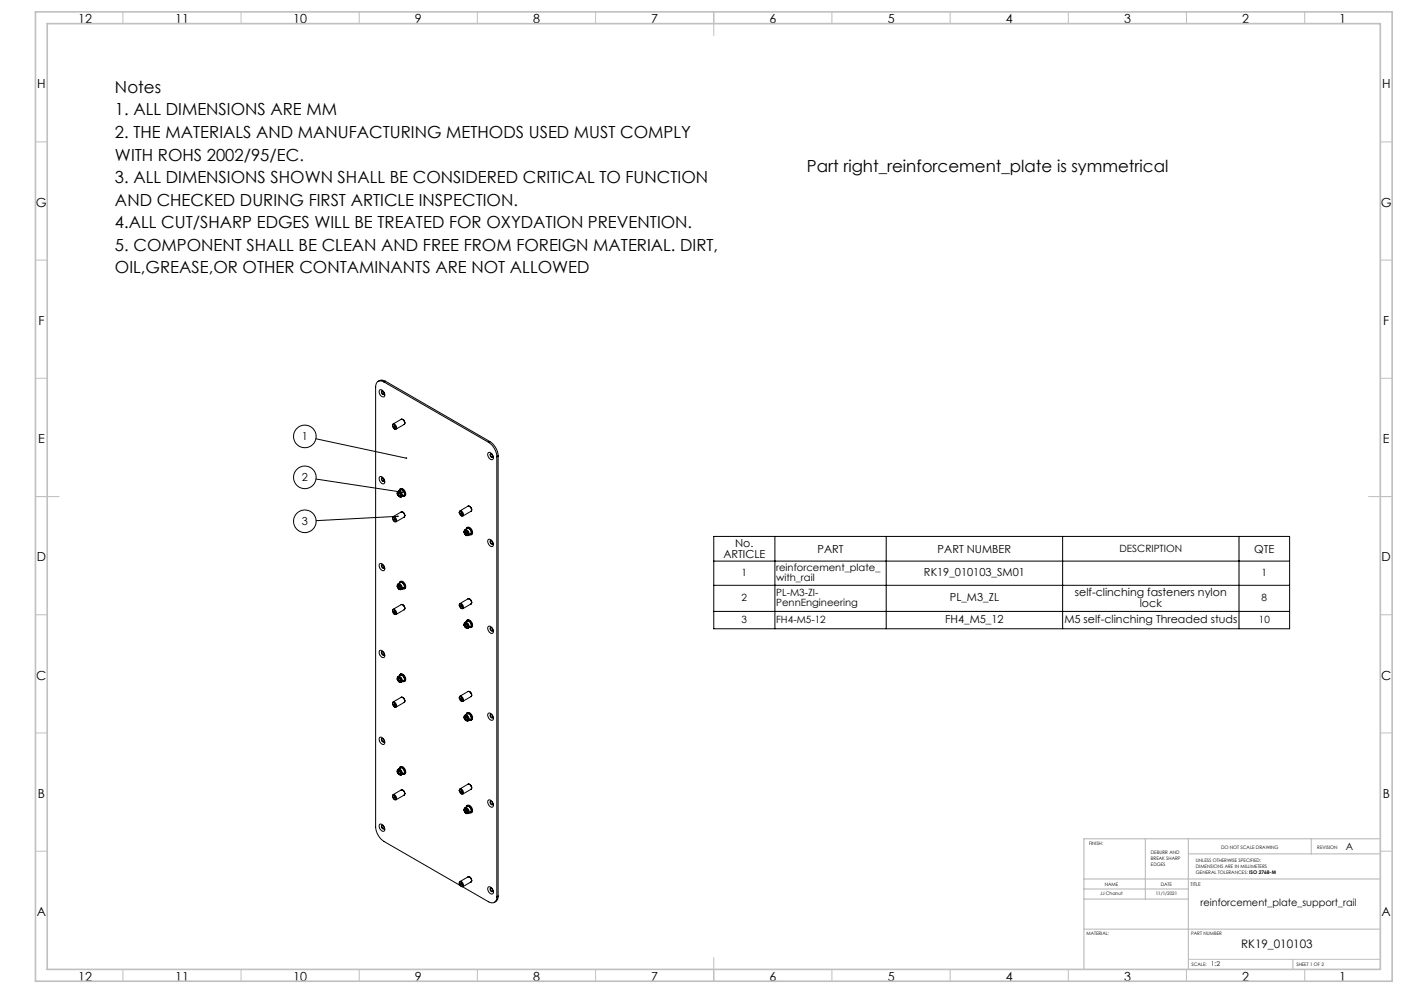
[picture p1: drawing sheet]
<svg xmlns="http://www.w3.org/2000/svg" width="594mm" height="420mm" viewBox="0 0 594 420" stroke-linecap="round" stroke-linejoin="round" font-family="sans-serif">
<g fill="none" stroke="#000" stroke-width=".42">
<path d="M160.8 164.8a1.87 1.87 0 0 1 1.7 1.1 1.87 1.87 0 0 1-.3 2 2.05 2.05 0 0 1-1.4-3.1zM161.5 165.4a.87 .87 0 0 1 .9 .5 .87 .87 0 0 1-.2 1l-.7-.5zM161.6 165.4a1.08 1.08 0 0 0 .9 1.4M162.5 161.6a2.16 2.16 0 0 0-2.5-.3 2.16 2.16 0 0 0-1.1 2.3v186.2a8 8 0 0 0 3.6 6.1l32.1 18.6M162.5 161.6l44.2 25.5M163.1 161.2a2.62 2.62 0 0 0-3.1 .1M163.1 161.2l-.6 .4M163.1 161.2l44.1 25.5M166.1 179.8a.94 .94 0 0 1 1.2 .4 .94 .94 0 0 1-.3 1.3l-.7-.7zM169.7 177.4a1.43 1.43 0 0 1 1.3 2.1M169.7 177.4l-3.4 1.9M169.8 177.3a1.42 1.42 0 0 1 1.2 2.2"/>
<path d="M169.8 177.3h.1M170.4 177.5l.6 .6 .2 .8M171 179.5l-3.5 2M171 179.5h.1M133.6 185.6l38.3 8.2M166.1 180.1v-.6a1.17 1.17 0 0 1 1.4 .6 1.17 1.17 0 0 1-.2 1.5l-.5-.3M206.5 191.6a1.8 1.8 0 0 1 1.9 .5 1.8 1.8 0 0 1 .3 1.9l-.2 .3a1.91 1.91 0 0 1-2-2.7zM206.7 187.1a7.8 7.8 0 0 1 3.5 6.1M207.2 186.7a7.8 7.8 0 0 1 3.5 6.2M207.2 186.7l-.5 .4M207.5 192a.86 .86 0 0 1 .8 .5 .86 .86 0 0 1-.2 .9l-.6-.5zM207.6 191.9a1.06 1.06 0 0 0 .8 1.4"/>
<path d="M210.2 193.2v186.2M210.7 192.9l-.5 .3M210.7 192.9v186.1M133.7 202.6l36.6 5.6M160.5 201.8a1.8 1.8 0 0 1 1.9 .5 1.8 1.8 0 0 1 .3 1.9l-.1 .3a1.98 1.98 0 0 1-2.1-2.7zM161.5 202.2a.87 .87 0 0 1 .9 .5 .87 .87 0 0 1-.2 1l-.7-.6zM161.6 202.1a1.06 1.06 0 0 0 .9 1.4M166.1 219.3v-.6a1.17 1.17 0 0 1 1.4 .6 1.17 1.17 0 0 1-.2 1.5l-.5-.3M166.1 219a.94 .94 0 0 1 1.2 .4 .94 .94 0 0 1-.3 1.2l-.7-.6zM168.1 208.2a1.19 1.19 0 0 1 1.4 .5 1.19 1.19 0 0 1-.3 1.5l-.9-.8zM168.1 208.9h.1M168.1 208.9l.1 .1"/>
<path d="M168.2 208.1a1.29 1.29 0 0 1 1.5 0 1.29 1.29 0 0 1 .5 1.4l-.3 .6M168.2 208.8h.1M168.2 208.8l-.1 .1M168.2 209l.4 .7M168.2 209h.1M168.3 208.2l-.1 .6M168.3 208.1l-.1 .7M168.3 208.1h.1M168.3 208.2h.1M168.3 208.1h.2M168.3 218.4l-34.6 1.8M168.5 208.1l.5 .2"/>
<path d="M168.5 208.1v.1M168.5 207.7l.9-.5a1.61 1.61 0 0 1 1.4 2.4l-.9 .5M168.6 209.7l.7 .3M168.6 209.7h.1M168.9 207.5a.71 .71 0 0 1 1.1-.6 1.95 1.95 0 0 1 .9 3.1l-.6-.2M169 208.3h.1M169.1 208.3h.1M169.1 208.3l.1 .2M169.2 208.5l.4 .7M169.2 208.5h.1M169.3 206.9a1.82 1.82 0 0 1 2 .8 1.82 1.82 0 0 1-.3 2.2M169.3 207.2a1.46 1.46 0 0 1 1.6 .7 1.46 1.46 0 0 1-.2 1.7"/>
<path d="M169.3 210l.2 .1M169.3 210h.1M169.5 210.1h.1M169.5 210h-.2M169.5 210h.1M169.6 209.2h.1M169.6 209.2l.1 .1M169.7 209.4l-.2 .6M169.7 209.4h.1M169.7 209.3v.1M169.7 209.3h.1M169.7 216.6a1.43 1.43 0 0 1 1.3 2.1"/>
<path d="M169.7 216.6l-3.4 1.9M169.8 216.5a1.42 1.42 0 0 1 1.2 2.2M169.8 216.5h.1M169.9 210.1l-.5 .1M170.4 216.7l.6 .6 .2 .8M171 218.7l-3.5 2M171 218.7h.1M194.3 216.9l.2-.8a1.29 1.29 0 0 1 1.3 .7 1.29 1.29 0 0 1-.2 1.5l-.5-.2M194.5 216.4a1.05 1.05 0 0 1 1.1 .6 1.05 1.05 0 0 1-.2 1.2l-.8-.6zM198 214.1a1.44 1.44 0 0 1 1.2 2.2l-3.4 1.9M198 214.1l-3.4 2M198 214.1a1.4 1.4 0 0 1 1.3 2.1h.1"/>
<path d="M198.1 214v.1M198.7 214.2l.5 .5 .3 .9M160.5 238.6a1.8 1.8 0 0 1 1.9 .5 1.8 1.8 0 0 1 .3 1.9 1.52 1.52 0 0 1-1.7 0 1.52 1.52 0 0 1-.6-1.6zM161.5 238.9a.85 .85 0 0 1 .9 .5 .85 .85 0 0 1-.2 1l-.7-.5zM161.6 238.9a1.06 1.06 0 0 0 .9 1.4M196.4 224.5a1.19 1.19 0 0 1 1.4 .5 1.19 1.19 0 0 1-.3 1.6l-1-.8zM196.4 225.2l.1 .1M196.4 225.2h.1M196.4 224.4l.3-.3a1.49 1.49 0 0 1 1.5 .7 1.49 1.49 0 0 1 0 1.6M196.4 225.1h.1M196.4 225.1v.1M196.5 225.3l.4 .7"/>
<path d="M196.5 225.3h.1M196.6 224.5l-.2 .6M196.6 224.4h.1M196.6 224.5h.1M196.6 224.4v.1M196.6 224.4l.1 .1M196.7 224.5l.6 .1M196.7 224.5h.1M196.8 225a.46 .46 0 0 1 .6 .3 .46 .46 0 0 1-.2 .6zM196.8 224l.9-.5a1.56 1.56 0 0 1 1.4 2.4l-.9 .5M196.9 226h.1M196.9 226l.1 .2"/>
<path d="M197 226.2l.6 .2M197 226.2h.1M197.1 226.2l.5 .2M197.1 226.2h.1M197.3 224.6h.1M197.4 224.6h.1M197.4 224.6l.1 .2M197.5 224.8l.4 .7M197.5 224.8h.1M197.6 223.2a1.82 1.82 0 0 1 2 .8 1.82 1.82 0 0 1-.3 2.2M197.6 223.1l-.4 .7M197.6 223.1a2.11 2.11 0 0 1 1.8 3l-.8 .1"/>
<path d="M197.6 223.6a1.46 1.46 0 0 1 1.6 .7 1.46 1.46 0 0 1-.2 1.7M197.6 226.4h.1M197.6 226.4h.2M197.8 226.4h.1M197.8 226.3v.1M197.8 226.3h.1M197.9 225.5h.1M197.9 225.5l.1 .2M197.9 225.7h.1M197.9 225.7l-.1 .6M198 225.7h.1M198 225.7h-.1"/>
<path d="M198.2 226.4l-.5 .2M206.5 228.3a1.8 1.8 0 0 1 1.9 .5 1.8 1.8 0 0 1 .3 1.9l-.2 .4a1.95 1.95 0 0 1-2-2.8zM207.5 228.7a.89 .89 0 0 1 .8 .5 .89 .89 0 0 1-.2 1l-.6-.5zM207.6 228.7a1.03 1.03 0 0 0 .8 1.4M302 226.9h243.6v39h-243.6zM302 237.3h243.6M327.8 226.9v39M374.9 226.9v39M449.6 226.9v39M524.2 226.9v39M166.1 258.5v-.6a1.17 1.17 0 0 1 1.4 .6 1.17 1.17 0 0 1-.2 1.4l-.5-.2M166.1 258.2a.94 .94 0 0 1 1.2 .4 .94 .94 0 0 1-.3 1.2l-.7-.6z"/>
<path d="M168.1 248.1h.1M168.1 248.1l.1 .1M168.2 247.3a1.29 1.29 0 0 1 1.5-.1 1.29 1.29 0 0 1 .5 1.5l-.3 .6M168.2 247.9h.1M168.2 247.9l-.1 .2M168.2 248.2l.4 .7M168.2 248.2h.1M168.3 247.2a1.43 1.43 0 0 1 1.2 2.2 1.46 1.46 0 0 1-1.2-2.2zM168.3 247.4l-.1 .5M168.3 247.2h.1M168.3 247.4h.1M168.3 247.2v.2"/>
<path d="M168.3 247.2l.2 .1M168.3 247.2l.2 .2M168.5 247.3l.5 .2M168.5 247.4l.5 .1M168.5 247.3v.1M168.5 246.9l.9-.5a1.57 1.57 0 0 1 1.4 2.4M168.6 248.9l.7 .3M168.6 248.9h.1M168.9 246.7v-.1a.71 .71 0 0 1 1.1-.6 1.95 1.95 0 0 1 .9 3.1l-.6-.1M169 247.5h.1M169.1 247.5h.1M169.1 247.5l.1 .2"/>
<path d="M169.2 247.7l.4 .7M169.2 247.7h.1M169.3 246a1.82 1.82 0 0 1 2 .9 1.82 1.82 0 0 1-.3 2.2M169.3 246.4a1.5 1.5 0 0 1 1.6 .7 1.5 1.5 0 0 1 0 1.7M169.3 249.2l.2 .1M169.3 249.2h.1M169.5 249.3h.1M169.5 249.1v.2M169.5 249.1h.1M169.6 248.4h.1M169.6 248.4l.1 .1M169.7 248.6l-.2 .5"/>
<path d="M169.7 248.6h.1M169.7 248.5h.1M169.7 255.7a1.43 1.43 0 0 1 1.3 2.2M169.7 248.5l-.2 .6M169.7 255.7l-3.4 2M169.8 255.7a1.42 1.42 0 0 1 1.2 2.2M169.8 255.7h.1M169.9 249.3l-.5 .1M170.4 255.9l.6 .6 .2 .8M170.8 248.8l-.9 .5M170.9 248.8h-.2M171 257.9l-3.5 2"/>
<path d="M171 257.9h.1M194.3 256.1l.2-.8a1.29 1.29 0 0 1 1.3 .7 1.29 1.29 0 0 1-.2 1.5l-.5-.2M194.5 255.6a1.05 1.05 0 0 1 1.1 .6 1.05 1.05 0 0 1-.2 1.2l-.8-.6zM198 253.3a1.44 1.44 0 0 1 1.2 2.2M198 253.3l-3.4 2M198 253.3a1.4 1.4 0 0 1 1.3 2.1M198.1 253.2v.1M198.7 253.4l.5 .5 .3 .9M199.2 255.5l-3.4 1.9M199.4 255.4h-.1M302 247.6h243.6M302 258.6h243.6"/>
<path d="M160.5 275.3a1.81 1.81 0 0 1 1.9 .5 1.81 1.81 0 0 1 .3 1.9 1.52 1.52 0 0 1-1.7 0 1.52 1.52 0 0 1-.6-1.6zM161.5 275.6a.87 .87 0 0 1 .9 .6 .87 .87 0 0 1-.2 1l-.7-.6zM161.6 275.6a1.08 1.08 0 0 0 .9 1.5M196.4 263.7a1.19 1.19 0 0 1 1.4 .5 1.19 1.19 0 0 1-.3 1.6l-1-.8zM196.4 263.6l.3-.3a1.49 1.49 0 0 1 1.5 .7 1.49 1.49 0 0 1 0 1.6M196.4 264.3h.1M196.4 264.3l.1 .2M196.5 264.5l.4 .7M196.5 264.5h.1M196.6 263.7l-.2 .6M196.6 263.6h.1M196.6 263.7h.1"/>
<path d="M196.6 263.6v.1M196.7 263.6l.6 .2M196.7 263.6h.1M196.8 264.2a.46 .46 0 0 1 .6 .2 .46 .46 0 0 1-.2 .7zM196.8 263.2l.9-.5a1.56 1.56 0 0 1 1.4 2.4l-.9 .5M196.9 265.2h.1M196.9 265.2l.1 .2M197 265.4h.1M197.1 265.4l.5 .2M197.1 265.4h.1M197.2 263a.71 .71 0 0 1 1.1-.6 1.92 1.92 0 0 1 .8 3h-.5M197.3 263.8h.1"/>
<path d="M197.4 263.8h.1M197.4 263.8l.1 .2M197.5 264l.4 .7M197.5 264h.1M197.6 262.4a1.82 1.82 0 0 1 2 .8 1.82 1.82 0 0 1-.3 2.2M197.6 262.8a1.46 1.46 0 0 1 1.6 .7 1.46 1.46 0 0 1-.2 1.7M197.6 265.6h.1M197.6 265.6h.2M197.8 265.6h.1M197.8 265.5v.1M197.8 265.4v.1M197.9 264.7h.1"/>
<path d="M197.9 264.7l.1 .1M197.9 264.9h.1M197.9 264.9l-.1 .6M198 264.8h.1M198 264.8l-.1 .1M198.2 265.6l-.5 .2M206.5 265.1a1.8 1.8 0 0 1 1.9 .5 1.8 1.8 0 0 1 .3 1.9l-.2 .3a1.91 1.91 0 0 1-2-2.7zM207.5 265.4a.89 .89 0 0 1 .8 .6 .89 .89 0 0 1-.2 1l-.6-.6zM207.6 265.4a1.06 1.06 0 0 0 .8 1.4M166.1 297.7v-.6a1.17 1.17 0 0 1 1.4 .6 1.17 1.17 0 0 1-.2 1.4l-.5-.2M166.1 297.4a.94 .94 0 0 1 1.2 .4 .94 .94 0 0 1-.3 1.2l-.7-.6zM166.3 296.9l3.4-2a1.43 1.43 0 0 1 1.3 2.2"/>
<path d="M168.1 287.2h.1M168.1 287.2l.1 .2M168.2 286.5a1.29 1.29 0 0 1 1.5-.1 1.29 1.29 0 0 1 .5 1.5l-.3 .6M168.2 287.1h.1M168.2 287.1l-.1 .1M168.2 287.4l.4 .7M168.2 287.4h.1M168.3 286.4a1.43 1.43 0 0 1 1.2 2.2 1.46 1.46 0 0 1-1.2-2.2zM168.3 286.6l-.1 .5M168.3 286.4l-.1 .7M168.3 286.4h.1M168.3 286.6h.1"/>
<path d="M168.3 286.4l.2 .1M168.5 286.5l.5 .2M168.5 286.5h.1M168.5 286.1l.9-.5a1.57 1.57 0 0 1 1.4 2.4l-.9 .5M168.6 288.1l.7 .3M168.6 288.1h.1M168.9 285.9v-.1a.71 .71 0 0 1 1.1-.6 1.95 1.95 0 0 1 .9 3.1l-.6-.1M169 286.7h.1M169.1 286.7h.1M169.1 286.7l.1 .2M169.2 286.9l.4 .7M169.2 286.9h.1"/>
<path d="M169.3 285.2a1.82 1.82 0 0 1 2 .9 1.82 1.82 0 0 1-.3 2.2M169.3 285.6a1.47 1.47 0 0 1 1.6 .7 1.47 1.47 0 0 1-.2 1.7M169.3 288.4l.2 .1M169.3 288.4h.1M169.5 288.5h.1M169.5 288.3l-.2 .1M169.5 288.3h.1M169.6 287.6h.1M169.6 287.6l.1 .1M169.7 287.8l-.2 .5M169.7 287.8h.1M169.7 287.7v.1"/>
<path d="M169.7 287.7h.1M169.8 294.9a1.42 1.42 0 0 1 1.2 2.2M169.9 288.5l-.5 .1M170.4 295l.6 .6 .2 .9M171 297.1l-3.5 2M171 297.1h.1M194.3 295.3l.2-.8a1.29 1.29 0 0 1 1.3 .7 1.29 1.29 0 0 1-.2 1.5l-.5-.2M194.5 294.8a1.05 1.05 0 0 1 1.1 .6 1.05 1.05 0 0 1-.2 1.2l-.8-.6zM198 292.5a1.46 1.46 0 0 1 1.2 2.2M198 292.5l-3.4 2M198 292.5a1.4 1.4 0 0 1 1.3 2.1M198.1 292.4v.1"/>
<path d="M198.7 292.6l.5 .5 .3 .9M199.2 294.7l-3.4 1.9M199.4 294.6h-.1M160.5 312a1.8 1.8 0 0 1 1.9 .5 1.8 1.8 0 0 1 .3 1.9l-.1 .3a1.94 1.94 0 0 1-2.1-2.7zM161.5 312.4a.87 .87 0 0 1 .9 .5 .87 .87 0 0 1-.2 1l-.7-.5zM161.6 312.4a1.06 1.06 0 0 0 .9 1.4M196.4 302.9a1.19 1.19 0 0 1 1.4 .5 1.19 1.19 0 0 1-.3 1.6l-1-.9zM196.4 303.6l.1 .1M196.4 303.5v.1M196.4 302.8l.3-.3a1.49 1.49 0 0 1 1.5 .7 1.49 1.49 0 0 1 0 1.6M196.4 303.5h.1M196.5 303.7l.4 .7"/>
<path d="M196.5 303.7h.1M196.6 302.9l-.2 .6M196.6 302.8h.1M196.6 302.9h.1M196.6 302.8v.1M196.7 302.8l.6 .2M196.7 302.8h.1M196.8 303.4a.46 .46 0 0 1 .6 .2 .46 .46 0 0 1-.2 .7zM196.9 304.4h.1M196.9 304.4l.1 .2M197 304.6h.1M197.1 304.6l.5 .1"/>
<path d="M197.1 304.6h.1M197.3 303h.1M197.4 303h.1M197.4 303l.1 .2M197.5 303.2l.4 .7M197.5 303.2h.1M197.6 301.6a1.82 1.82 0 0 1 2 .8 1.82 1.82 0 0 1-.3 2.2M197.6 301.5l-.4 .7M197.6 301.5a1.94 1.94 0 0 1 1.8 1.1 1.94 1.94 0 0 1-.3 2.1l-.5-.1M197.6 304.7h.1M197.6 304.7l.2 .1M197.7 301.9a1.58 1.58 0 0 1 1.4 2.4l-.9 .5"/>
<path d="M197.7 301.9l-.9 .5M197.7 301.8a1.56 1.56 0 0 1 1.5 .9 1.56 1.56 0 0 1-.2 1.7M197.7 301.8l-.1 .2M197.8 304.8h.1M197.8 304.7v.1M197.8 304.6v.1M197.9 303.9h.1M197.9 303.9l.1 .1M197.9 304.1h.1M197.9 304.1l-.1 .6M198 304h.1M198 304l-.1 .1"/>
<path d="M198.2 304.8l-.5 .2M206.5 301.9a1.78 1.78 0 0 1 1.9 .4 1.78 1.78 0 0 1 .3 2l-.2 .2a1.94 1.94 0 0 1-2-2.6zM207.5 302.2a.89 .89 0 0 1 .8 .5 .89 .89 0 0 1-.2 1l-.6-.5zM207.6 302.1a1.08 1.08 0 0 0 .8 1.5M166.1 336.9v-.6a1.17 1.17 0 0 1 1.4 .6 1.17 1.17 0 0 1-.2 1.4l-.5-.2M166.1 336.6a.94 .94 0 0 1 1.2 .4 .94 .94 0 0 1-.3 1.2l-.7-.6zM168.1 325.8a1.19 1.19 0 0 1 1.4 .5 1.19 1.19 0 0 1-.3 1.5l-.9-.8zM168.1 326.4h.1M168.1 326.4l.1 .2M168.2 325.7a1.29 1.29 0 0 1 1.5-.1 1.29 1.29 0 0 1 .5 1.5l-.3 .6M168.2 326.3h.1M168.2 326.3l-.1 .1"/>
<path d="M168.2 326.6l.4 .7M168.2 326.6h.1M168.3 325.8l-.1 .5M168.3 325.6h.1M168.3 325.8h.1M168.3 325.6v.2M168.3 325.6l.2 .1M168.5 325.7l.5 .2M168.5 325.7h.1M168.5 325.3l.9-.5a1.57 1.57 0 0 1 1.4 2.3M168.6 327.3l.7 .3M168.6 327.3h.1"/>
<path d="M168.9 325.1v-.1a.71 .71 0 0 1 1.1-.6 1.95 1.95 0 0 1 .9 3.1l-.6-.1M169 325.9h.1M169.1 325.9h.1M169.1 325.9l.1 .2M169.2 326.1l.4 .7M169.2 326.1h.1M169.3 324.4a1.82 1.82 0 0 1 2 .9 1.82 1.82 0 0 1-.3 2.2M169.3 324.8a1.5 1.5 0 0 1 1.6 .7 1.5 1.5 0 0 1 0 1.7M169.3 327.6l.2 .1M169.3 327.6h.1M169.5 327.7h.1M169.5 327.5v.2"/>
<path d="M169.5 327.5h.1M169.6 326.8h.1M169.6 326.8l.1 .1M169.7 327l-.2 .5M169.7 327h.1M169.7 326.9h.1M169.7 334.1a1.43 1.43 0 0 1 1.3 2.2M169.7 326.9l-.2 .6M169.7 334.1l-3.4 2M169.8 334.1a1.42 1.42 0 0 1 1.2 2.2M169.8 334.1h.1M169.9 327.7l-.5 .1"/>
<path d="M170.4 334.2l.6 .6 .2 .9M170.8 327.1l-.9 .6M170.9 327.2h-.2M171 336.3l-3.5 2M171 336.3h.1M194.3 334.5l.2-.8a1.29 1.29 0 0 1 1.3 .7 1.29 1.29 0 0 1-.2 1.5l-.5-.2M194.5 334a1.05 1.05 0 0 1 1.1 .6 1.05 1.05 0 0 1-.2 1.2l-.8-.6zM198 331.7a1.46 1.46 0 0 1 1.2 2.2M198 331.7l-3.4 2M198 331.7a1.4 1.4 0 0 1 1.3 2.1M198.1 331.6v.1M198.7 331.8l.5 .5 .3 .9"/>
<path d="M199.2 333.9l-3.4 1.9M199.4 333.8h-.1M206.5 338.6a1.8 1.8 0 0 1 1.9 .5 1.8 1.8 0 0 1 .3 1.9l-.2 .3a1.95 1.95 0 0 1-2-2.7zM207.5 338.9a.89 .89 0 0 1 .8 .6 .89 .89 0 0 1-.2 .9l-.6-.5zM207.6 338.9a1.06 1.06 0 0 0 .8 1.4M160.8 348.6a1.87 1.87 0 0 1 1.7 1 1.87 1.87 0 0 1-.3 2 2.05 2.05 0 0 1-1.4-3zM161.5 349.1a.87 .87 0 0 1 .9 .5 .87 .87 0 0 1-.2 1l-.7-.5zM161.6 349.1a1.08 1.08 0 0 0 .9 1.4M196.4 342l.3-.3a1.49 1.49 0 0 1 1.5 .7 1.49 1.49 0 0 1 0 1.6M196.4 342.7h.1M196.4 342.7l.1 .2M196.5 342.9l.4 .7"/>
<path d="M196.5 342.9h.1M196.6 341.9a1.43 1.43 0 0 1 1.2 2.2 1.43 1.43 0 0 1-1.2-2.2zM196.6 342.1l-.2 .6M196.6 342h.1M196.6 342.1h.1M196.6 342v.1M196.7 342l.6 .2M196.7 342h.1M196.8 342.6a.46 .46 0 0 1 .6 .2 .46 .46 0 0 1-.2 .6zM196.8 341.6l.9-.5a1.58 1.58 0 0 1 1.4 2.4l-.9 .5M196.9 343.6h.1M196.9 343.6l.1 .2"/>
<path d="M197 343.8h.1M197.1 343.8l.5 .1M197.1 343.8h.1M197.2 341.4a.71 .71 0 0 1 1.1-.6 1.95 1.95 0 0 1 .8 3.1l-.5-.1M197.3 342.2h.1M197.4 342.2h.1M197.4 342.2l.1 .2M197.5 342.4l.4 .7M197.5 342.4h.1M197.6 340.8a1.82 1.82 0 0 1 2 .8 1.82 1.82 0 0 1-.3 2.2M197.6 341.2a1.46 1.46 0 0 1 1.6 .7 1.46 1.46 0 0 1-.2 1.7M197.6 343.9h.1"/>
<path d="M197.6 343.9l.2 .1M197.8 344h.1M197.8 343.9v.1M197.8 343.8v.1M197.9 343.1h.1M197.9 343.1l.1 .1M197.9 343.3h.1M197.9 343.3l-.1 .6M198 343.2h.1M198 343.2l-.1 .1M198.2 344l-.5 .2M194.3 373.6l.2-.7a1.29 1.29 0 0 1 1.3 .7 1.29 1.29 0 0 1-.2 1.5l-.5-.3"/>
<path d="M194.5 373.2a1.05 1.05 0 0 1 1.1 .6 1.05 1.05 0 0 1-.2 1.1l-.8-.5zM194.6 372.9l3.4-2a1.42 1.42 0 0 1 1.2 2.1M195.7 375.1l11 6.3a2.15 2.15 0 0 0 2.5 .3 2.15 2.15 0 0 0 1-2.3M198 370.9a1.4 1.4 0 0 1 1.3 2.1M198.1 370.8v.1M198.7 371l.5 .5 .3 .9M199.2 373l-3.4 2M199.4 373h-.1M206.7 375.1a2.06 2.06 0 0 1 1.8 2.9 1.9 1.9 0 0 1-1.8-.9 1.9 1.9 0 0 1 0-2zM207.5 375.7a.89 .89 0 0 1 .8 .5 .89 .89 0 0 1-.2 1l-.6-.6zM207.6 375.6a1.08 1.08 0 0 0 .8 1.5M210.7 379a2.47 2.47 0 0 1-1.5 2.7"/>
<path d="M210.7 379l-.5 .4"/>
<circle cx="129" cy="184.6" r="4.8"/>
<circle cx="166.8" cy="180.4" r=".34"/>
<circle cx="129" cy="201.9" r="4.8"/>
<circle cx="166.8" cy="219.6" r=".34"/>
<circle cx="169" cy="209.1" r=".48"/>
<circle cx="195" cy="217.2" r=".33"/>
<circle cx="129" cy="220.5" r="4.8"/>
<circle cx="166.8" cy="258.8" r=".34"/>
<circle cx="169" cy="248.3" r=".48"/>
<circle cx="195" cy="256.4" r=".33"/>
<circle cx="166.8" cy="298" r=".34"/>
<circle cx="169" cy="287.5" r=".48"/>
<circle cx="195" cy="295.6" r=".33"/>
<circle cx="166.8" cy="337.2" r=".34"/>
<circle cx="169" cy="326.7" r=".48"/>
<circle cx="195" cy="334.8" r=".33"/>
<circle cx="195" cy="374" r=".33"/>
</g>
<g fill="none" stroke="#c0c0c0" stroke-width=".42">
<path d="M52 5v5M102 5v5M152 5v5M202 5v5M252 5v5M302 5v10M352 5v5M402 5v5M452 5v5M502 5v5M552 5v5M15 60h5"/>
<path d="M584 60h5M15 110h5M584 110h5M15 160h5M584 160h5M15 210h10M579 210h10M15 260h5M584 260h5M15 310h5M584 310h5M15 360h5"/>
<path d="M584 360h5M52 410v5M102 410v5M152 410v5M202 410v5M252 410v5M302 405v10M352 410v5M402 410v5M452 410v5M502 410v5M502.8 405.8h81.2"/>
<path d="M552 410v5"/>
</g>
<path d="M484.6 354.8v25.5M502.8 354.8v55.2M554.8 354.8v6.4M584 354.8h-125.4v55.2M458.6 371.8h125.4M458.6 376h44.2M502.8 361.2h81.2M458.6 380.3h44.2M458.6 393h125.4M547 405.8v4.2" fill="none" stroke="#c0c0c0" stroke-width=".5"/>
<path d="M15 5h574v410h-574zM20 10h564v400h-564z" fill="none" stroke="#c0c0c0" stroke-width=".7"/>
<path d="M168.1 218.2v.4h.5l.1-.2h-.4h.4l-.2-.3zM170.1 207.9a.34 .34 0 0 0 0 .6 .34 .34 0 0 0 .5-.2zM171.7 193.5v.5h.5l-.3-.2 .4 .1-.1-.3z" fill="#000"/>
<g font-size="7.1">
<text x="48.7" y="39.2">Notes</text>
<text x="48.7" y="48.8">1. ALL DIMENSIONS ARE MM</text>
<text x="48.7" y="58.4">2. THE MATERIALS AND MANUFACTURING METHODS USED MUST COMPLY</text>
<text x="48.7" y="67.9">WITH ROHS 2002/95/EC.</text>
<text x="48.7" y="77.5">3. ALL DIMENSIONS SHOWN SHALL BE CONSIDERED CRITICAL TO FUNCTION</text>
<text x="341.4" y="72.6">Part right_reinforcement_plate is symmetrical</text>
<text x="48.7" y="87">AND CHECKED DURING FIRST ARTICLE INSPECTION.</text>
<text x="48.7" y="96.6">4.ALL CUT/SHARP EDGES WILL BE TREATED FOR OXYDATION PREVENTION.</text>
<text x="48.7" y="106.1">5. COMPONENT SHALL BE CLEAN AND FREE FROM FOREIGN MATERIAL. DIRT,</text>
<text x="48.7" y="115.7">OIL,GREASE,OR OTHER CONTAMINANTS ARE NOT ALLOWED</text>
</g>
<g font-size="5.3">
<text x="33.1" y="9.9">12</text>
<text x="74.1" y="9.9">11</text>
<text x="124.1" y="9.9">10</text>
<text x="175.6" y="9.9">9</text>
<text x="225.6" y="9.9">8</text>
<text x="275.6" y="9.9">7</text>
<text x="325.6" y="9.9">6</text>
<text x="375.6" y="9.9">5</text>
<text x="425.6" y="9.9">4</text>
<text x="475.6" y="9.9">3</text>
<text x="525.6" y="9.9">2</text>
<text x="566.6" y="9.9">1</text>
<text x="15.7" y="37.4">H</text>
<text x="584.7" y="37.4">H</text>
<text x="15.2" y="87.4">G</text>
<text x="584.2" y="87.4">G</text>
<text x="16.2" y="137.4">F</text>
<text x="585.2" y="137.4">F</text>
<text x="16.1" y="187.4">E</text>
<text x="585.1" y="187.4">E</text>
<text x="15.5" y="237.4">D</text>
<text x="584.5" y="237.4">D</text>
<text x="15.4" y="287.4">C</text>
<text x="584.4" y="287.4">C</text>
<text x="16" y="337.4">B</text>
<text x="585" y="337.4">B</text>
<text x="15.5" y="387.4">A</text>
<text x="584.5" y="387.4">A</text>
<text x="33.1" y="414.9">12</text>
<text x="74.1" y="414.9">11</text>
<text x="124.1" y="414.9">10</text>
<text x="175.6" y="414.9">9</text>
<text x="225.6" y="414.9">8</text>
<text x="275.6" y="414.9">7</text>
<text x="325.6" y="414.9">6</text>
<text x="375.6" y="414.9">5</text>
<text x="425.6" y="414.9">4</text>
<text x="475.6" y="414.9">3</text>
<text x="525.6" y="414.9">2</text>
<text x="566.6" y="414.9">1</text>
</g>
<text font-size="4.9" x="525.1" y="401.1">RK19_010103</text>
<g font-size="4.7">
<text x="127.7" y="186.3">1</text>
<text x="127.7" y="203.6">2</text>
<text x="127.7" y="222.2">3</text>
<text x="311" y="231.5">No.</text>
<text x="345.9" y="233.8">PART</text>
<text x="396.7" y="233.8">PART NUMBER</text>
<text x="530.6" y="233.8">QTE</text>
<text x="306" y="236">ARTICLE</text>
<text x="390.9" y="243.7">RK19_010103_SM01</text>
<text x="401.9" y="254.3">PL_M3_ZL</text>
<text x="454.8" y="252">self-clinching fasteners nylon</text>
<text x="482.2" y="256.6">lock</text>
<text x="399.9" y="263.5">FH4_M5_12</text>
<text x="450.3" y="263.5">M5 self-clinching Threaded studs</text>
</g>
<g font-size="4.2">
<text x="473.6" y="233.6">DESCRIPTION</text>
<text x="313.8" y="243.6">1</text>
<text x="328.4" y="241.5">reinforcement_plate_</text>
<text x="328.4" y="245.6">with_rail</text>
<text x="533.8" y="243.6">1</text>
<text x="313.8" y="254.2">2</text>
<text x="328.4" y="252.1">PL-M3-ZI-</text>
<text x="328.4" y="256.2">PennEngineering</text>
<text x="533.8" y="254.2">8</text>
<text x="313.8" y="263.4">3</text>
<text x="328.4" y="263.4">FH4-M5-12</text>
<text x="532.6" y="263.4">10</text>
<text x="569.3" y="359.6">A</text>
<text x="507.9" y="383.4">reinforcement_plate_support_rail</text>
</g>
<text font-size="2.8" x="512.3" y="408.6">1:2</text>
<text font-size="2.1" x="503.7" y="374.6">TITLE</text>
<g font-size="2">
<text x="460.8" y="357.6">FINISH:</text>
<text x="516.6" y="359">DO NOT SCALE DRAWING</text>
<text x="557.3" y="359.2">REVISION</text>
<text x="486.9" y="361.1">DEBURR AND</text>
<text x="486.9" y="363.6">BREAK SHARP</text>
<text x="506" y="364.6">UNLESS OTHERWISE SPECIFIED:</text>
<text x="486.9" y="366.1">EDGES</text>
<text x="506" y="367.1">DIMENSIONS ARE IN MILLIMETERS</text>
<text x="506" y="369.6">GENERAL TOLERANCES: ISO 2768-M</text>
<text x="467.4" y="374.6">NAME</text>
<text x="491.1" y="374.6">DATE</text>
<text x="465.5" y="378.7">JJ Chanut</text>
<text x="489" y="378.6">11/1/2021</text>
<text x="459.6" y="395.5">MATERIAL:</text>
<text x="504" y="395.5">PART NUMBER</text>
<text x="504.1" y="408.6">SCALE:</text>
<text x="548.5" y="408.6">SHEET 1 OF 2</text>
</g>
</svg>
